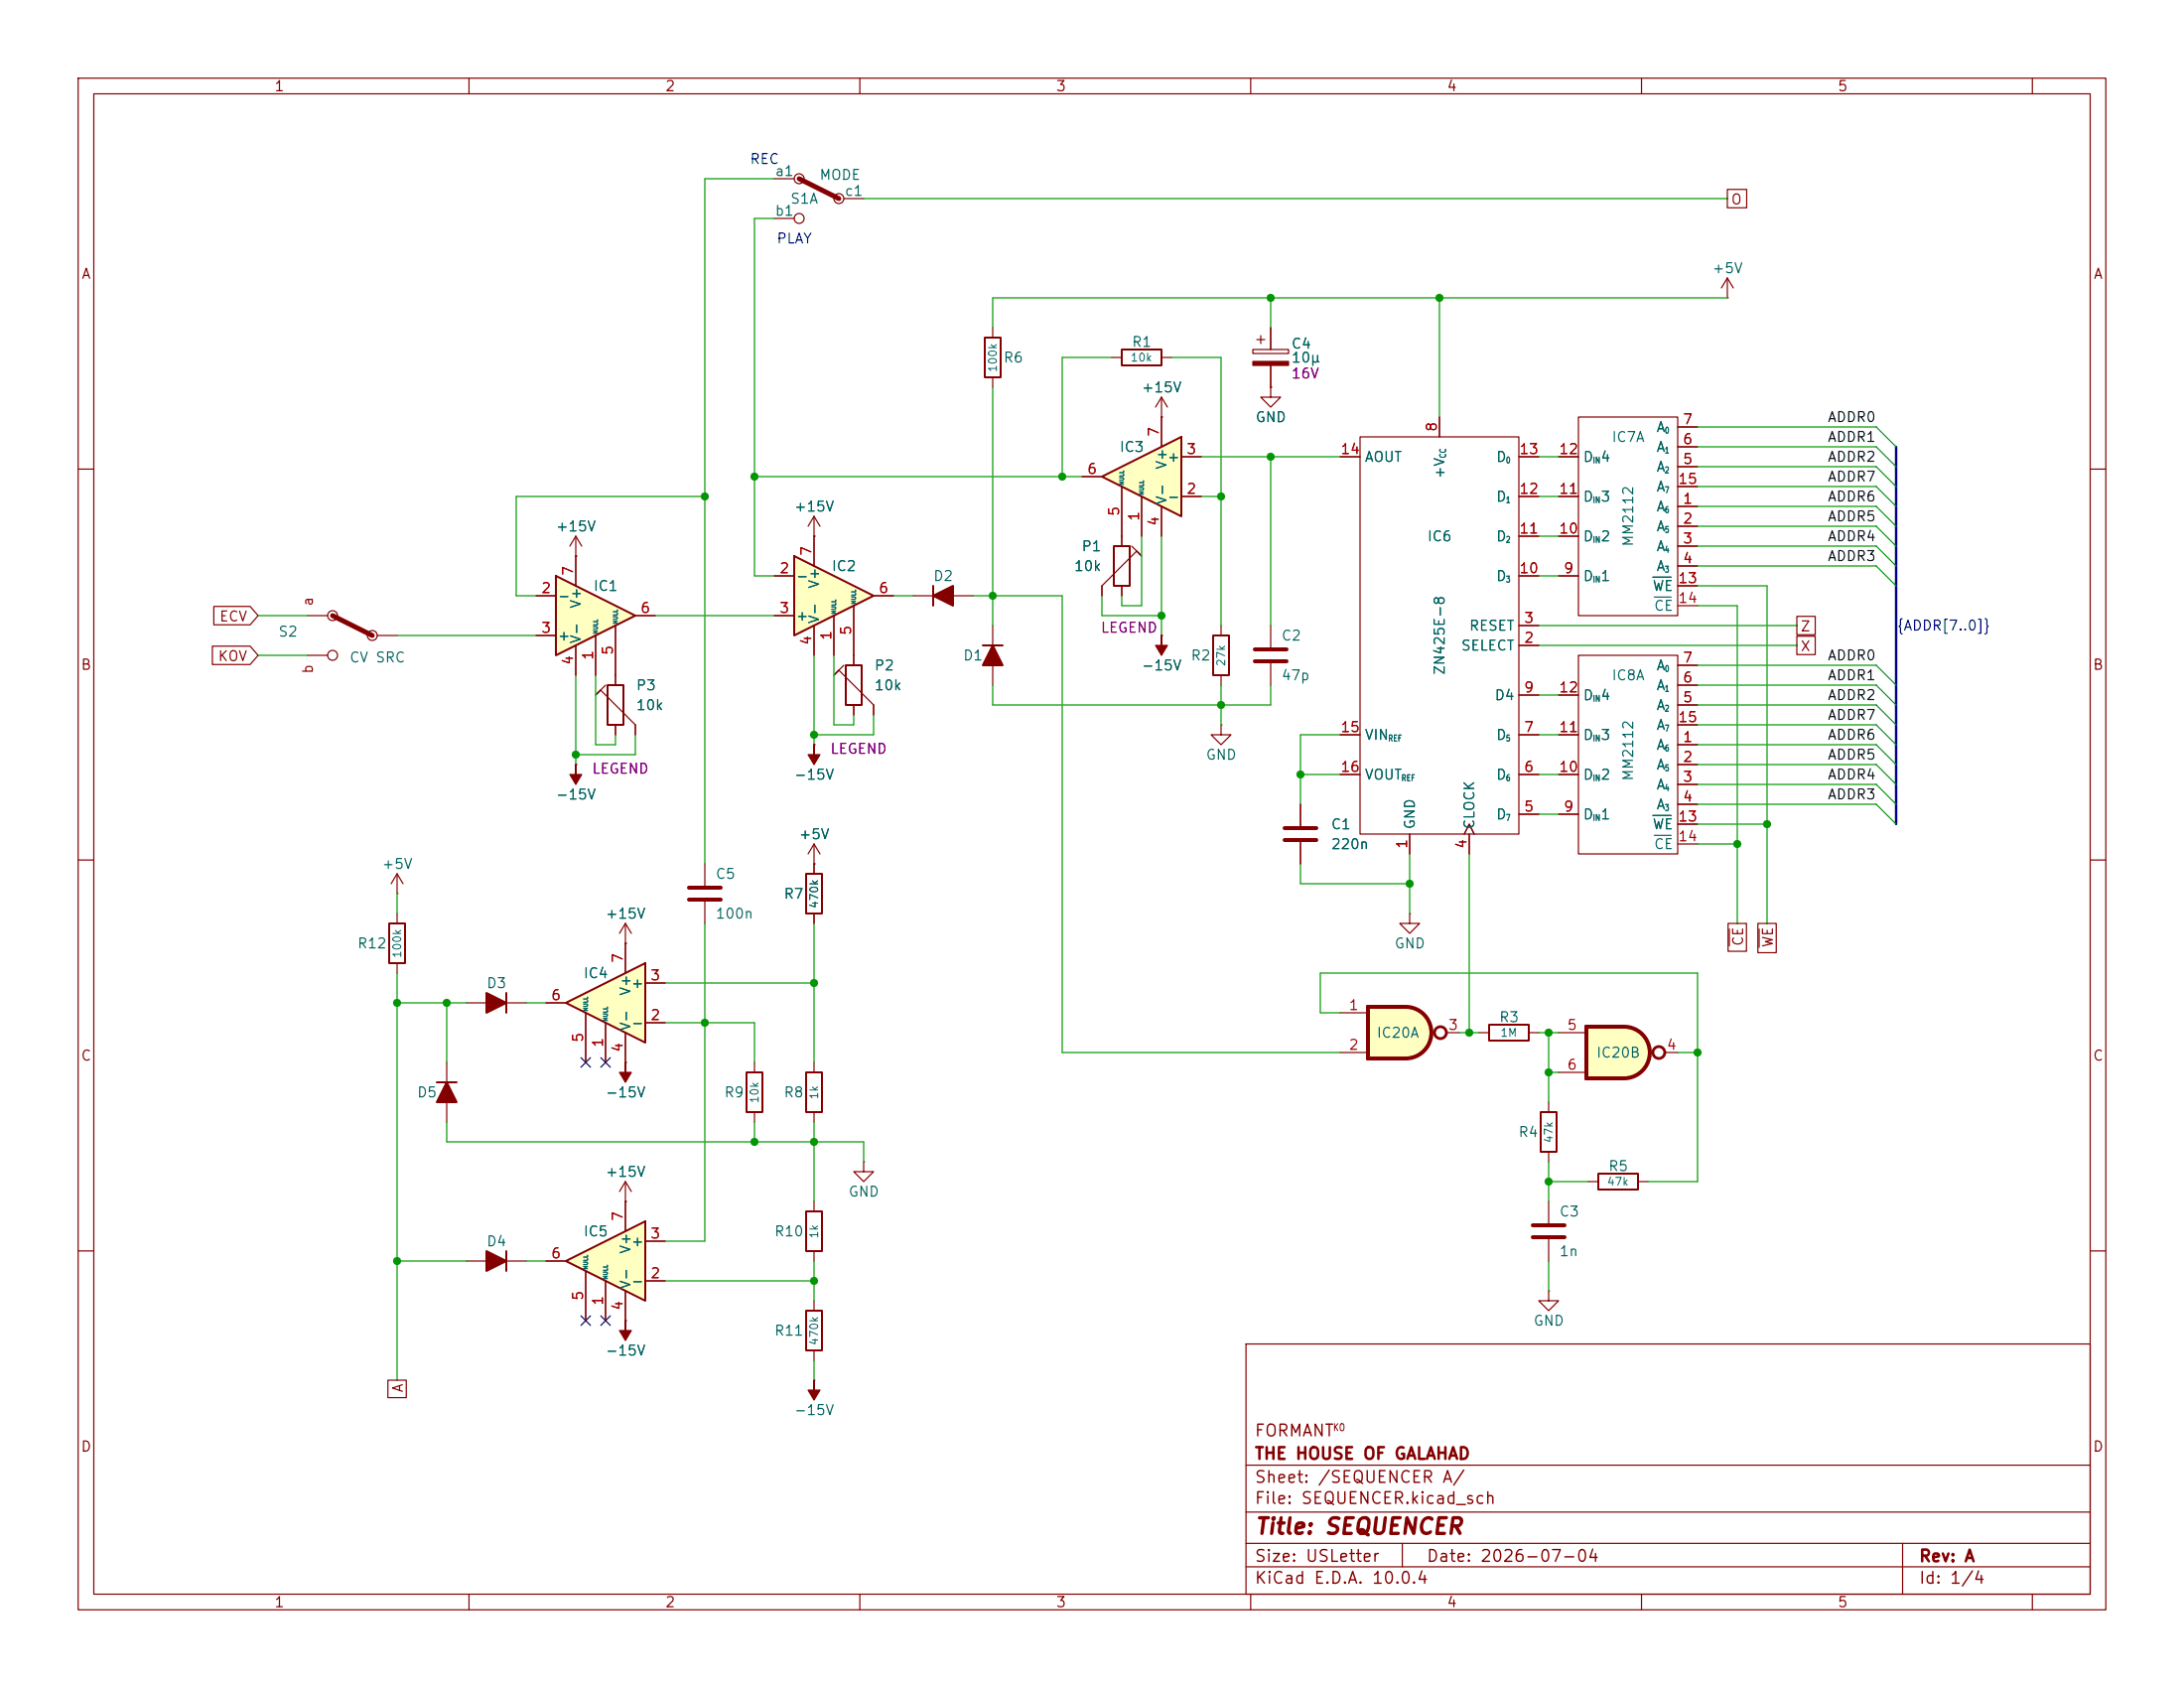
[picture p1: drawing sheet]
<svg xmlns="http://www.w3.org/2000/svg" width="279mm" height="216mm" viewBox="0 0 279 216" stroke-linecap="round" stroke-linejoin="round" font-family="sans-serif">
<g fill="none" stroke="#840000" stroke-width=".15">
<path d="M10 10h259.4v195.9h-259.4zM12 12h255.4v191.9h-255.4zM60 10v2M110 10v2M160 10v2M210 10v2M260 10v2M10 60h2M267.4 60h2M10 110h2M267.4 110h2M10 160h2"/>
<path d="M159.4 171.9h108v32h-108zM267.4 160h2M159.4 197.4h108M159.4 193.4h108M159.4 187.4h108M179.4 197.4v3M243.4 197.4v6.5M60 203.9v2M110 203.9v2M159.4 200.4h108M160 203.9v2M210 203.9v2"/>
<path d="M260 203.9v2"/>
</g>
<path d="M141 61l10.1-5.1v10.1z" fill="#ffffc2"/>
<path d="M141 61l10.1-5.1v10.1zM64.8 127v2.5" fill="none" stroke="#840000" stroke-width=".25"/>
<path d="M148.6 53.3v3.9M151.1 58.4h2.6M138.4 61h2.6M143.5 62.2v6.4M146 63.5v5.1M148.6 64.8v3.8M151.1 63.5h2.6M59.7 128.3h7.6" fill="none" stroke="#840000" stroke-width=".15"/>
<path d="M62.2 127l2.6 1.3-2.6 1.2z" fill="#840000" stroke="#840000" stroke-width=".25"/>
<path d="M72.4 128.3l10.1-5.1v10.2z" fill="#ffffc2"/>
<path d="M143.5 44.7h5.1v2h-5.1zM119.4 74.9v2.6M142.5 69.9h2v5h-2zM108.2 85.1h2v5.1h-2zM125.7 82.6h2.6M72.4 128.3l10.1-5.1v10.2z" fill="none" stroke="#840000" stroke-width=".25"/>
<g fill="none" stroke="#840000" stroke-width=".15">
<path d="M142.2 45.7h1.3M148.6 45.7h1.3M116.8 76.2h7.7M143.5 68.6v1.3M143.5 74.9v1.3M144.8 69.9l1.2 1.2-.6-.6-4.4 4.4v1.3M107.9 85.1l-1.2 1.3 .6-.7 4.5 4.5v1.2M109.2 83.8v1.3M109.2 90.2v1.2M127 80v7.6M69.8 128.3h2.6M74.9 129.5v6.4"/>
<path d="M77.5 130.8v5.1M80 120.7v3.8M80 132.1v3.8M82.5 130.8h2.6M82.5 125.7h2.6"/>
</g>
<g fill="#840000" stroke="#840000" stroke-width=".25">
<path d="M127 82.6l1.3 2.5h-2.6z"/>
<path d="M119.4 76.2l2.5-1.3v2.6z"/>
</g>
<path d="M101.6 71.1l10.2 5.1-10.2 5.1z" fill="#ffffc2"/>
<path d="M126 43.2h2v5.1h-2zM101.6 71.1l10.2 5.1-10.2 5.1zM190.5 131.1h5.1v2h-5.1z" fill="none" stroke="#840000" stroke-width=".25"/>
<g fill="none" stroke="#840000" stroke-width=".15">
<path d="M127 41.9v1.3M127 48.3v1.2M148.6 53.3h.1M148.6 50.8l-.8 1.3M148.6 50.8l.8 1.3M148.6 50.8v2.5M160.3 44.7h4.5v.5h-4.5zM160.8 43.4h1M161.3 42.9v1M162.6 49.5v1.3h1.2l-1.2 1.3-1.3-1.3h1.3M162.6 49.5h.1M162.6 41.9v2.8"/>
<path d="M162.6 46.7v2.8M99.1 73.7h2.5M99.1 78.7h2.5M104.1 68.6v3.8M106.7 78.7v5.1M109.2 77.5v6.3M111.8 76.2h2.5M104.1 80v3.8M80 118.1l-.8 1.3M80 118.1l.8 1.3M80 118.1v2.6M104.1 110.5h.1"/>
<path d="M104.1 108v2.5M104.1 108l-.7 1.2M104.1 108l.8 1.2M166.4 102.9v2.8M166.4 107.7v2.8M80 120.7h.1M189.2 132.1h1.3M195.6 132.1h1.2"/>
</g>
<path d="M160.3 46.2h4.5v.5h-4.5z" fill="#840000" stroke="#840000" stroke-width=".15"/>
<path d="M164.3 105.9h4.1M164.3 107.4h4.1" fill="none" stroke="#840000" stroke-width=".51"/>
<path d="M175 128.8h4.9v6.6h-4.9z" fill="#ffffc2"/>
<path d="M179.8 128.8a3.3 3.3 0 0 1 3.3 3.3 3.3 3.3 0 0 1-3.3 3.3z" fill="#ffffc2" stroke="#ffffc2" stroke-width=".13"/>
<path d="M88.1 113.5h4.1M88.1 115.1h4.1M179.8 128.8a3.3 3.3 0 0 1 3.3 3.3 3.3 3.3 0 0 1-3.3 3.3" fill="none" stroke="#840000" stroke-width=".51"/>
<path d="M174.9 128.7h4.9v.2h-4.7v6.4h4.7v.2h-4.9z" fill="#840000" stroke="#840000" stroke-width=".25"/>
<circle cx="184.3" cy="132.1" r=".76" fill="none" stroke="#840000" stroke-width=".36"/>
<g fill="none" stroke="#840000" stroke-width=".15">
<path d="M221 38.1h.1M221 35.6l-.8 1.2M221 35.6l.7 1.2M221 35.6v2.5M73.7 71.1h.1M73.7 68.6l-.8 1.3M73.7 68.6l.7 1.3M73.7 68.6v2.5M73.7 97.8h.1M50.8 114.3h.1M50.8 111.8l-.8 1.2M50.8 111.8l.8 1.2"/>
<path d="M50.8 111.8v2.5M50.8 116.8v1.3M90.2 110.5v2.8M90.2 115.3v2.8M104.1 110.5v1.3M104.1 116.8v1.3M50.8 123.2v1.3M96.5 135.9v1.3M104.1 135.9v1.3M171.4 129.5h3.5M171.4 134.6h3.5M185.1 132.1h1.6"/>
<path d="M96.5 142.2v1.3M104.1 142.2v1.3M104.1 153.7v1.2M104.1 160v1.3"/>
</g>
<path d="M49.8 118.1h2v5.1h-2zM103.1 111.8h2.1v5h-2.1zM95.5 137.2h2v5h-2zM103.1 137.2h2.1v5h-2.1zM103.1 154.9h2.1v5.1h-2.1z" fill="none" stroke="#840000" stroke-width=".25"/>
<path d="M73.7 97.8v1.3h.7l-.7 1.2-.8-1.2h.8z" fill="#840000" stroke="#840000" stroke-width=".15"/>
<path d="M71.1 73.7l10.2 5-10.2 5.1z" fill="#ffffc2"/>
<path d="M71.1 73.7l10.2 5-10.2 5.1zM77.7 87.6h2.1v5.1h-2.1zM55.9 138.4h2.5M64.8 160v2.6M103.1 167.6h2.1v5.1h-2.1z" fill="none" stroke="#840000" stroke-width=".25"/>
<g fill="none" stroke="#840000" stroke-width=".15">
<path d="M171.4 58.4h2.6M174 55.9h20.3v50.8h-20.3zM184.1 53.3v2.6M194.3 58.4h2.5M199.4 58.4h2.5M201.9 53.3h12.7v25.4h-12.7zM214.6 59.7h2.6M214.6 57.2h2.6M214.6 54.6h2.6M39.4 78.7h2.5M68.6 76.2h2.5M73.7 71.1v3.8"/>
<path d="M81.3 78.7h2.5M104.1 68.6h.1M104.1 66l-.7 1.3M104.1 66l.8 1.3M104.1 66v2.6M194.3 73.7h2.5M194.3 68.6h2.5M194.3 63.5h2.5M199.4 73.7h2.5M199.4 68.6h2.5M199.4 63.5h2.5M214.6 64.8h2.6"/>
<path d="M214.6 67.3h2.6M214.6 69.9h2.6M214.6 72.4h2.6M214.6 74.9h2.6M214.6 77.5h2.6M214.6 62.2h2.6M39.4 83.8h2.5M48.3 81.3h2.5M68.6 81.3h2.5M73.7 82.6v3.8M76.2 81.3v5.1M77.5 87.6l-1.3 1.3 .6-.6 4.5 4.4v1.3"/>
<path d="M78.7 80v7.6M78.7 92.7v1.3M104.1 95.3h.1M162.6 80v2.8M162.6 84.8v2.8M171.4 99.1h2.6M171.4 94h2.6M194.3 99.1h2.5M194.3 94h2.5M194.3 88.9h2.5M194.3 82.6h2.5M194.3 80h2.5"/>
<path d="M199.4 99.1h2.5M199.4 94h2.5M199.4 88.9h2.5M201.9 83.8h12.7v25.4h-12.7zM214.6 95.3h2.6M214.6 97.8h2.6M214.6 90.2h2.6M214.6 87.6h2.6M214.6 85.1h2.6M214.6 92.7h2.6M180.3 106.7v2.5M187.3 106.7l.7-1.3 .6 1.3"/>
<path d="M188 106.7v2.5M194.3 104.1h2.5M199.4 104.1h2.5M214.6 100.3h2.6M214.6 102.9h2.6M214.6 105.4h2.6M214.6 108h2.6M57.1 135.9v7.6M80 135.9h.1M80 153.7h.1M80 151.1l-.8 1.3M80 151.1l.8 1.3"/>
<path d="M80 151.1v2.6M59.7 161.3h7.6M80 168.9h.1M104.1 176.5h.1M104.1 166.4v1.2M104.1 172.7v1.3"/>
<circle cx="42.5" cy="78.7" r=".63"/>
<circle cx="42.5" cy="83.8" r=".63"/>
<circle cx="47.6" cy="81.3" r=".63"/>
</g>
<g fill="#840000" stroke="#840000" stroke-width=".25">
<path d="M57.1 138.4l1.3 2.6h-2.5z"/>
<path d="M62.2 160l2.6 1.3-2.6 1.3z"/>
</g>
<path d="M42.5 78.7l5.1 2.6" fill="none" stroke="#840000" stroke-width=".63"/>
<g fill="#840000" stroke="#840000" stroke-width=".15">
<path d="M80 135.9v1.3h.8l-.8 1.2-.8-1.2h.8z"/>
<path d="M104.1 95.3v1.2h.8l-.8 1.3-.7-1.3h.7z"/>
<path d="M104.1 176.5v1.3h.8l-.8 1.3-.7-1.3h.7z"/>
<path d="M80 168.9v1.3h.8l-.8 1.3-.8-1.3h.8z"/>
</g>
<path d="M160.5 83.1h4.1M160.5 84.6h4.1" fill="none" stroke="#840000" stroke-width=".51"/>
<path d="M211.4 73.8h2.4M211.6 76.4h2.2M211.4 104.3h2.4M211.6 106.8h2.2" fill="none" stroke="#006464" stroke-width=".15"/>
<path d="M72.4 161.3l10.1-5.1v10.2z" fill="#ffffc2"/>
<path d="M72.4 161.3l10.1-5.1v10.2z" fill="none" stroke="#840000" stroke-width=".25"/>
<path d="M80 153.7v3.8M82.5 158.8h2.6M110.5 148.6v1.3h1.3l-1.3 1.2-1.3-1.2h1.3M110.5 148.6h.1M69.8 161.3h2.6M74.9 162.6v6.3M77.5 163.8v5.1M80 165.1v3.8M82.5 163.8h2.6M198.1 165.1v1.3h1.3l-1.3 1.2-1.3-1.2h1.3M198.1 165.1h.1" fill="none" stroke="#840000" stroke-width=".15"/>
<path d="M202.9 131.3h4.9v6.6h-4.9z" fill="#ffffc2"/>
<path d="M207.8 131.3a3.3 3.3 0 0 1 3.3 3.3 3.3 3.3 0 0 1-3.3 3.3z" fill="#ffffc2" stroke="#ffffc2" stroke-width=".13"/>
<path d="M207.8 131.3a3.3 3.3 0 0 1 3.3 3.3 3.3 3.3 0 0 1-3.3 3.3M196.1 156.7h4.1M196.1 158.2h4.1" fill="none" stroke="#840000" stroke-width=".51"/>
<path d="M202.8 131.2h5v.2h-4.7v6.4h4.7v.2h-5z" fill="#840000" stroke="#840000" stroke-width=".25"/>
<circle cx="212.2" cy="134.6" r=".76" fill="none" stroke="#840000" stroke-width=".36"/>
<g fill="none" stroke="#840000" stroke-width=".15">
<path d="M99.1 22.9h2.5M99.1 27.9h2.5M107.9 25.4h2.6M221 24.2h2.5v2.4h-2.5zM148.6 53.3h.1M148.6 53.3v3.9M151.1 58.4h2.6M162.6 49.5h.1M162.6 41.9v2.8M162.6 46.7v2.8M171.4 58.4h2.6M184.1 53.3v2.6"/>
<path d="M194.3 58.4h2.5M27.4 77.6h4.6l1 1.1-1 1.2h-4.6zM68.6 76.2h2.5M73.7 71.1h.1M73.7 71.1v3.8M81.3 78.7h2.5M99.1 73.7h2.5M99.1 78.7h2.5M104.1 68.6h.1M104.1 68.6v3.8M106.7 78.7v5.1M109.2 77.5v7.6"/>
<path d="M111.8 76.2h2.5M138.4 61h2.6M141 74.9v1.3M143.5 62.2v7.7M143.5 74.9v1.3M146 63.5v5.1M148.6 64.8v3.8M151.1 63.5h2.6M194.3 73.7h2.5M194.3 63.5h2.5M194.3 68.6h2.5M229.9 78.8h2.3v2.4h-2.3z"/>
<path d="M27.2 82.6h4.8l1 1.2-1 1.2h-4.8zM68.6 81.3h2.5M73.7 97.8h.1M73.7 82.6v3.8M76.2 81.3v5.1M78.7 80v7.6M78.7 92.7v1.3M81.3 92.7v1.3M104.1 95.3h.1M104.1 80v3.8M109.2 90.2v1.2M111.8 90.2v1.2"/>
<path d="M148.6 81.3h.1M156.2 92.7v1.3h1.3l-1.3 1.3-1.3-1.3h1.3M156.2 92.7h.1M156.2 80v1.3M156.2 86.4v1.2M171.4 99.1h2.6M171.4 94h2.6M194.3 82.6h2.5M194.3 80h2.5M194.3 99.1h2.5M194.3 94h2.5M194.3 88.9h2.5"/>
<path d="M229.9 81.4h2.3v2.3h-2.3zM104.1 110.5h.1M104.1 110.5v1.3M104.1 116.8v1.3M166.4 102.9v2.8M166.4 107.7v2.8M180.3 116.8v1.3h1.3l-1.3 1.3-1.2-1.3h1.2M180.3 116.8h.1M180.3 106.7v2.5M187.3 106.7l.7-1.3 .6 1.3M188 106.7v2.5M194.3 104.1h2.5"/>
<path d="M221.1 118.1h2.3v3.6h-2.3zM221.2 118.8v2.2M224.9 118.1h2.3v3.8h-2.3zM225 118.8v2.4M69.8 128.3h2.6M74.9 129.5v6.4M77.5 130.8v5.1M80 120.7h.1M80 135.9h.1M80 120.7v3.8M80 132.1v3.8M82.5 130.8h2.6"/>
<path d="M82.5 125.7h2.6M199.4 132.1h3.4M199.4 137.2h3.4M213 134.6h1.6M80 153.7h.1M80 153.7v3.8M82.5 158.8h2.6M198.1 141v1.2M198.1 147.3v1.3M198.1 153.7v2.8M198.1 158.5v2.8M203.2 151.1h1.3"/>
<path d="M209.5 151.1h1.3M49.6 176.5h2.4v2.3h-2.4zM69.8 161.3h2.6M74.9 162.6v6.3M77.5 163.8v5.1M80 168.9h.1M80 165.1v3.8M82.5 163.8h2.6"/>
<circle cx="102.2" cy="27.9" r=".63"/>
<circle cx="102.2" cy="22.9" r=".63"/>
<circle cx="107.3" cy="25.4" r=".63"/>
</g>
<path d="M148.6 81.3v1.3h.8l-.8 1.2-.8-1.2h.8z" fill="#840000" stroke="#840000" stroke-width=".15"/>
<path d="M102.2 22.9l5.1 2.5" fill="none" stroke="#840000" stroke-width=".63"/>
<path d="M155.2 81.3h2v5.1h-2zM197.1 142.2h2v5.1h-2zM204.5 150.1h5v2h-5z" fill="none" stroke="#840000" stroke-width=".25"/>
<path d="M242.6 57.2v48.2" fill="none" stroke="#000084" stroke-width=".3"/>
<g fill="none" stroke="#009600" stroke-width=".15">
<path d="M99.1 22.9h-8.9v87.6M99.1 27.9h-2.6v45.8h2.6M110.5 25.4h110.5M162.6 38.1v3.8M184.1 38.1v15.2M221 38.1h-94v3.8M127 49.5v30.5M142.2 45.7h-6.3v15.3M149.9 45.7h6.3v34.3M153.7 58.4h17.7M162.6 58.4v21.6M196.8 58.4h2.6"/>
<path d="M217.2 59.7h22.8l2.6 2.5M217.2 54.6h22.8l2.6 2.6M217.2 57.2h22.8l2.6 2.5M33 78.7h6.4M83.8 78.7h15.3M90.2 63.5h-24.2v12.7h2.6M96.5 61h41.9M114.3 76.2h2.5M124.5 76.2h11.4v58.4h35.5M141 76.2v2.5h7.6M146 68.6v8.9h-2.5v-1.3M148.6 68.6v12.7"/>
<path d="M153.7 63.5h2.5M196.8 73.7h2.6M196.8 63.5h2.6M196.8 68.6h2.6M217.2 77.5h5v40.6M217.2 74.9h8.9v43.2M217.2 62.2h22.8l2.6 2.6M217.2 64.8h22.8l2.6 2.5M217.2 69.9h22.8l2.6 2.5M217.2 67.3h22.8l2.6 2.6M217.2 72.4h22.8l2.6 2.5M33 83.8h6.4"/>
<path d="M50.8 81.3h17.8M73.7 86.4v11.4M76.2 86.4v8.9h2.5v-1.3M81.3 94v2.5h-7.6M104.1 83.8v11.5M106.7 83.8v8.9h2.5v-1.3M111.8 91.4v2.6h-7.7M127 87.6v2.6h35.6v-2.6M156.2 87.6v5.1M166.4 99.1h5M171.4 94h-5v8.9M196.8 94h2.6"/>
<path d="M196.8 99.1h2.6M196.8 88.9h2.6M196.8 82.6h33.1M196.8 80h33.1M217.2 90.2h22.8l2.6 2.5M217.2 97.8h22.8l2.6 2.5M217.2 95.3h22.8l2.6 2.5M217.2 92.7h22.8l2.6 2.6M217.2 87.6h22.8l2.6 2.6M217.2 85.1h22.8l2.6 2.5M50.8 114.3v2.5M90.2 118.1v40.7h-5.1"/>
<path d="M104.1 118.1v17.8M166.4 110.5v2.5h13.9M180.3 109.2v7.6M188 109.2v22.9M196.8 104.1h2.6M217.2 102.9h22.8l2.6 2.5M217.2 100.3h22.8l2.6 2.6M217.2 108h5M217.2 105.4h8.9M50.8 124.5v52M50.8 128.3h8.9M57.1 128.3v7.6"/>
<path d="M67.3 128.3h2.5M85.1 130.8h11.4v5.1M85.1 125.7h19M171.4 129.5h-2.5v-5h48.3v26.6h-6.4M186.7 132.1h2.5M196.8 132.1h2.6M198.1 137.2h1.3M198.1 132.1v8.9M214.6 134.6h2.6M57.1 143.5v2.6h53.4v2.5M96.5 143.5v2.6M104.1 143.5v10.2"/>
<path d="M198.1 151.1h5.1M198.1 148.6v5.1M50.8 161.3h8.9M67.3 161.3h2.5M85.1 163.8h19M104.1 161.3v5.1M104.1 174v2.5M198.1 161.3v3.8"/>
</g>
<path d="M74.3 135.3l1.2 1.2M75.5 135.3l-1.2 1.2M76.9 135.3l1.2 1.2M78.1 135.3l-1.2 1.2M74.3 168.3l1.2 1.2M75.5 168.3l-1.2 1.2M76.9 168.3l1.2 1.2M78.1 168.3l-1.2 1.2" fill="none" stroke="#000084" stroke-width=".15"/>
<g fill="#009600" stroke="#009600" stroke-width=".13">
<circle cx="104.1" cy="163.8" r=".46"/>
<circle cx="90.2" cy="130.8" r=".46"/>
<circle cx="104.1" cy="146.1" r=".46"/>
<circle cx="90.2" cy="63.5" r=".46"/>
<circle cx="96.5" cy="61" r=".46"/>
<circle cx="127" cy="76.2" r=".46"/>
<circle cx="135.9" cy="61" r=".46"/>
<circle cx="50.8" cy="161.3" r=".46"/>
<circle cx="50.8" cy="128.3" r=".46"/>
<circle cx="57.1" cy="128.3" r=".46"/>
<circle cx="104.1" cy="125.7" r=".46"/>
<circle cx="96.5" cy="146.1" r=".46"/>
<circle cx="73.7" cy="96.5" r=".46"/>
<circle cx="104.1" cy="94" r=".46"/>
<circle cx="162.6" cy="38.1" r=".46"/>
<circle cx="148.6" cy="78.7" r=".46"/>
<circle cx="156.2" cy="63.5" r=".46"/>
<circle cx="156.2" cy="90.2" r=".46"/>
<circle cx="162.6" cy="58.4" r=".46"/>
<circle cx="184.1" cy="38.1" r=".46"/>
<circle cx="166.4" cy="99.1" r=".46"/>
<circle cx="198.1" cy="132.1" r=".46"/>
<circle cx="180.3" cy="113" r=".46"/>
<circle cx="188" cy="132.1" r=".46"/>
<circle cx="217.2" cy="134.6" r=".46"/>
<circle cx="198.1" cy="137.2" r=".46"/>
<circle cx="198.1" cy="151.1" r=".46"/>
<circle cx="222.2" cy="108" r=".46"/>
<circle cx="226.1" cy="105.4" r=".46"/>
</g>
<text font-size="2" fill="#840000" x="160.4" y="196.7">Title: SEQUENCER</text>
<g font-size="1.5" fill="#840000">
<text x="160.4" y="184.1">FORMANT</text>
<text x="160.4" y="190">Sheet: /SEQUENCER A/</text>
<text x="160.4" y="187">THE HOUSE OF GALAHAD</text>
<text x="160.4" y="192.7">File: SEQUENCER.kicad_sch</text>
<text x="160.4" y="202.9">KiCad E.D.A. 10.0.4</text>
<text x="160.4" y="200.1">Size: USLetter</text>
<text x="182.4" y="200.1">Date: 2026-07-04</text>
<text x="245.4" y="200.1">Rev: A</text>
<text x="245.4" y="202.9">Id: 1/4</text>
</g>
<g font-size="1.3" fill="#840000">
<text x="35" y="12">1</text>
<text x="85" y="12">2</text>
<text x="135" y="12">3</text>
<text x="185" y="12">4</text>
<text x="235" y="12">5</text>
<text x="221.4" y="26.5">O</text>
<text x="10.3" y="36">A</text>
<text x="267.7" y="36">A</text>
<text x="40.3" y="77.6" transform="rotate(-90 40.3 77.6)">a</text>
<text x="28" y="79.8">ECV</text>
<text x="230.3" y="81.1">Z</text>
<text x="230.3" y="83.6">X</text>
<text x="10.3" y="86">B</text>
<text x="27.8" y="84.9">KOV</text>
<text x="40.3" y="86.3" transform="rotate(-90 40.3 86.3)">b</text>
<text x="267.7" y="86">B</text>
<text x="223.3" y="121.1" transform="rotate(-90 223.3 121.1)">CE</text>
<text x="227.1" y="121.3" transform="rotate(-90 227.1 121.3)">WE</text>
<text x="10.3" y="136">C</text>
<text x="267.7" y="136">C</text>
<text x="51.9" y="178.2" transform="rotate(-90 51.9 178.2)">A</text>
<text x="10.3" y="186">D</text>
<text x="267.7" y="186">D</text>
<text x="35" y="205.9">1</text>
<text x="85" y="205.9">2</text>
<text x="135" y="205.9">3</text>
<text x="185" y="205.9">4</text>
<text x="235" y="205.9">5</text>
</g>
<g font-size="1.3" fill="#0000c2">
<text x="95.8" y="21.3">REC</text>
<text x="99.3" y="31.5">PLAY</text>
</g>
<g font-size="1.3" fill="#006464">
<text x="99" y="22.8">a1</text>
<text x="104.7" y="23.3">MODE</text>
<text x="99" y="27.9">b1</text>
<text x="101" y="26.4">S1A</text>
<text x="108" y="25.4">c1</text>
<text x="218.9" y="35.3">+5V</text>
<text x="128.3" y="46.7">R6</text>
<text x="144.7" y="44.7">R1</text>
<text x="165.1" y="44.9">C4</text>
<text x="165.1" y="46.7">10µ</text>
<text x="145.9" y="50.5">+15V</text>
<text x="143.1" y="58.1">IC3</text>
<text x="149.2" y="59.4">+</text>
<text x="160.5" y="54.3">GND</text>
<text x="174.5" y="59.4">AOUT</text>
<text x="191.3" y="59.4">D</text>
<text x="202.4" y="59.4">D 4</text>
<text x="206.1" y="56.9">IC7A</text>
<text x="211.8" y="58.1">A</text>
<text x="211.8" y="55.6">A</text>
<text x="101.5" y="65.7">+15V</text>
<text x="149.2" y="64.5">-</text>
<text x="149.6" y="64.6" transform="rotate(-90 149.6 64.6)">V-</text>
<text x="149.6" y="60.1" transform="rotate(-90 149.6 60.1)">V+</text>
<text x="185.1" y="61.3" transform="rotate(-90 185.1 61.3)">+V</text>
<text x="191.3" y="64.5">D</text>
<text x="202.4" y="64.5">D 3</text>
<text x="211.8" y="65.7">A</text>
<text x="211.8" y="60.7">A</text>
<text x="211.8" y="63.2">A</text>
<text x="71" y="68.3">+15V</text>
<text x="138.3" y="70.8">P1</text>
<text x="182.5" y="69.6">IC6</text>
<text x="191.3" y="69.6">D</text>
<text x="202.4" y="69.6">D 2</text>
<text x="209.3" y="70" transform="rotate(-90 209.3 70)">MM2112</text>
<text x="211.8" y="68.3">A</text>
<text x="211.8" y="70.8">A</text>
<text x="71.2" y="77.2">-</text>
<text x="74.6" y="77.9" transform="rotate(-90 74.6 77.9)">V+</text>
<text x="75.8" y="75.9">IC1</text>
<text x="101.7" y="74.6">-</text>
<text x="105.1" y="75.4" transform="rotate(-90 105.1 75.4)">V+</text>
<text x="106.3" y="73.4">IC2</text>
<text x="119.3" y="74.6">D2</text>
<text x="137.3" y="73.4">10k</text>
<text x="191.3" y="74.6">D</text>
<text x="202.4" y="74.6">D 1</text>
<text x="211.3" y="75.9">WE</text>
<text x="211.8" y="73.4">A</text>
<text x="35.5" y="81.7">S2</text>
<text x="71.2" y="82.3">+</text>
<text x="74.6" y="82.4" transform="rotate(-90 74.6 82.4)">V-</text>
<text x="101.7" y="79.7">+</text>
<text x="105.1" y="79.9" transform="rotate(-90 105.1 79.9)">V-</text>
<text x="163.8" y="82.3">C2</text>
<text x="186.8" y="83.5">SELECT</text>
<text x="187.9" y="81">RESET</text>
<text x="211.5" y="78.4">CE</text>
<text x="44.6" y="85">CV SRC</text>
<text x="81.3" y="88.6">P3</text>
<text x="111.8" y="86.1">P2</text>
<text x="111.8" y="88.6">10k</text>
<text x="123.1" y="84.8">D1</text>
<text x="145.9" y="86.1">-15V</text>
<text x="152.2" y="84.8">R2</text>
<text x="163.8" y="87.3">47p</text>
<text x="185.1" y="86.4" transform="rotate(-90 185.1 86.4)">ZN425E-8</text>
<text x="191.1" y="89.9">D4</text>
<text x="202.4" y="89.9">D 4</text>
<text x="206.1" y="87.3">IC8A</text>
<text x="211.8" y="88.6">A</text>
<text x="211.8" y="86.1">A</text>
<text x="81.3" y="91.1">10k</text>
<text x="174.5" y="95">VIN</text>
<text x="191.3" y="95">D</text>
<text x="202.4" y="95">D 3</text>
<text x="211.8" y="91.1">A</text>
<text x="211.8" y="93.7">A</text>
<text x="101.5" y="100">-15V</text>
<text x="154.2" y="97.5">GND</text>
<text x="174.5" y="100">VOUT</text>
<text x="191.3" y="100">D</text>
<text x="202.4" y="100">D 2</text>
<text x="209.3" y="100" transform="rotate(-90 209.3 100)">MM2112</text>
<text x="211.8" y="96.2">A</text>
<text x="211.8" y="98.8">A</text>
<text x="211.8" y="101.3">A</text>
<text x="71" y="102.6">-15V</text>
<text x="102.1" y="107.7">+5V</text>
<text x="170.2" y="106.4">C1</text>
<text x="181.3" y="106.2" transform="rotate(-90 181.3 106.2)">GND</text>
<text x="188.9" y="106.2" transform="rotate(-90 188.9 106.2)">CLOCK</text>
<text x="191.3" y="105.1">D</text>
<text x="202.4" y="105.1">D 1</text>
<text x="211.3" y="106.4">WE</text>
<text x="211.8" y="103.8">A</text>
<text x="48.8" y="111.5">+5V</text>
<text x="91.4" y="112.7">C5</text>
<text x="170.2" y="108.9">220n</text>
<text x="211.5" y="108.9">CE</text>
<text x="77.4" y="117.8">+15V</text>
<text x="91.4" y="117.8">100n</text>
<text x="100.2" y="115.3">R7</text>
<text x="45.6" y="121.6">R12</text>
<text x="74.6" y="125.4">IC4</text>
<text x="178.3" y="121.6">GND</text>
<text x="62.2" y="126.7">D3</text>
<text x="80.6" y="131.8">-</text>
<text x="80.6" y="126.7">+</text>
<text x="81" y="132" transform="rotate(-90 81 132)">V-</text>
<text x="81" y="127.5" transform="rotate(-90 81 127.5)">V+</text>
<text x="191.7" y="131.1">R3</text>
<text x="176" y="133.1">IC20A</text>
<text x="204.1" y="135.6">IC20B</text>
<text x="53.3" y="140.7">D5</text>
<text x="77.4" y="140.7">-15V</text>
<text x="92.6" y="140.7">R9</text>
<text x="100.2" y="140.7">R8</text>
<text x="194.2" y="145.8">R4</text>
<text x="77.4" y="150.8">+15V</text>
<text x="108.5" y="153.4">GND</text>
<text x="199.4" y="155.9">C3</text>
<text x="205.7" y="150.1">R5</text>
<text x="62.2" y="159.7">D4</text>
<text x="74.6" y="158.5">IC5</text>
<text x="80.6" y="159.7">+</text>
<text x="81" y="160.5" transform="rotate(-90 81 160.5)">V+</text>
<text x="99" y="158.5">R10</text>
<text x="199.4" y="161">1n</text>
<text x="80.6" y="164.8">-</text>
<text x="81" y="165" transform="rotate(-90 81 165)">V-</text>
<text x="77.4" y="173.7">-15V</text>
<text x="99" y="171.2">R11</text>
<text x="196.1" y="169.9">GND</text>
<text x="101.5" y="181.3">-15V</text>
</g>
<g font-size="1.3" fill="#840084">
<text x="165.1" y="48.7">16V</text>
<text x="140.7" y="81.2">LEGEND</text>
<text x="75.6" y="99.3">LEGEND</text>
<text x="106.1" y="96.7">LEGEND</text>
</g>
<g font-size="1.3" fill="#a90000">
<text x="148.6" y="56" transform="rotate(-90 148.6 56)">7</text>
<text x="151.7" y="58.4">3</text>
<text x="171.4" y="58.4">14</text>
<text x="184.1" y="55.3" transform="rotate(-90 184.1 55.3)">8</text>
<text x="194.3" y="58.4">13</text>
<text x="199.3" y="58.4">12</text>
<text x="215.2" y="59.7">5</text>
<text x="215.2" y="57.1">6</text>
<text x="215.2" y="54.6">7</text>
<text x="139" y="60.9">6</text>
<text x="151.7" y="63.5">2</text>
<text x="194.3" y="63.5">12</text>
<text x="199.3" y="63.5">11</text>
<text x="214.6" y="62.2">15</text>
<text x="215.2" y="64.7">1</text>
<text x="104.1" y="71.2" transform="rotate(-90 104.1 71.2)">7</text>
<text x="143.5" y="66.1" transform="rotate(-90 143.5 66.1)">5</text>
<text x="146" y="66.7" transform="rotate(-90 146 66.7)">1</text>
<text x="148.6" y="67.4" transform="rotate(-90 148.6 67.4)">4</text>
<text x="194.3" y="68.6">11</text>
<text x="199.3" y="68.6">10</text>
<text x="215.2" y="67.3">2</text>
<text x="215.2" y="69.8">3</text>
<text x="69.1" y="76.2">2</text>
<text x="73.6" y="73.7" transform="rotate(-90 73.6 73.7)">7</text>
<text x="99.6" y="73.6">2</text>
<text x="112.3" y="76.2">6</text>
<text x="194.3" y="73.6">10</text>
<text x="200" y="73.6">9</text>
<text x="214.6" y="74.9">13</text>
<text x="214.6" y="77.4">14</text>
<text x="215.2" y="72.4">4</text>
<text x="69.1" y="81.3">3</text>
<text x="78.7" y="83.9" transform="rotate(-90 78.7 83.9)">5</text>
<text x="81.8" y="78.7">6</text>
<text x="99.6" y="78.7">3</text>
<text x="104.1" y="82.6" transform="rotate(-90 104.1 82.6)">4</text>
<text x="106.7" y="82" transform="rotate(-90 106.7 82)">1</text>
<text x="109.2" y="81.4" transform="rotate(-90 109.2 81.4)">5</text>
<text x="194.9" y="82.5">2</text>
<text x="194.9" y="80">3</text>
<text x="73.6" y="85.2" transform="rotate(-90 73.6 85.2)">4</text>
<text x="76.2" y="84.5" transform="rotate(-90 76.2 84.5)">1</text>
<text x="194.9" y="88.9">9</text>
<text x="199.3" y="88.9">12</text>
<text x="215.2" y="87.6">6</text>
<text x="215.2" y="85.1">7</text>
<text x="171.4" y="94">15</text>
<text x="194.9" y="94">7</text>
<text x="199.3" y="94">11</text>
<text x="214.6" y="92.7">15</text>
<text x="215.2" y="95.2">1</text>
<text x="215.2" y="90.1">5</text>
<text x="171.4" y="99">16</text>
<text x="194.9" y="99">6</text>
<text x="199.3" y="99">10</text>
<text x="215.2" y="97.8">2</text>
<text x="215.2" y="100.3">3</text>
<text x="194.9" y="104.1">5</text>
<text x="200" y="104.1">9</text>
<text x="214.6" y="105.4">13</text>
<text x="214.6" y="107.9">14</text>
<text x="215.2" y="102.8">4</text>
<text x="180.3" y="108.7" transform="rotate(-90 180.3 108.7)">1</text>
<text x="187.9" y="108.7" transform="rotate(-90 187.9 108.7)">4</text>
<text x="80" y="123.3" transform="rotate(-90 80 123.3)">7</text>
<text x="83.1" y="125.7">3</text>
<text x="70.4" y="128.2">6</text>
<text x="83.1" y="130.8">2</text>
<text x="172.5" y="129.5">1</text>
<text x="74.9" y="133.4" transform="rotate(-90 74.9 133.4)">5</text>
<text x="77.4" y="134.1" transform="rotate(-90 77.4 134.1)">1</text>
<text x="80" y="134.7" transform="rotate(-90 80 134.7)">4</text>
<text x="172.5" y="134.6">2</text>
<text x="185.2" y="132.1">3</text>
<text x="200.4" y="132.1">5</text>
<text x="200.4" y="137.1">6</text>
<text x="213.1" y="134.6">4</text>
<text x="70.4" y="161.3">6</text>
<text x="80" y="156.3" transform="rotate(-90 80 156.3)">7</text>
<text x="83.1" y="158.7">3</text>
<text x="74.9" y="166.4" transform="rotate(-90 74.9 166.4)">5</text>
<text x="77.4" y="167.1" transform="rotate(-90 77.4 167.1)">1</text>
<text x="80" y="167.7" transform="rotate(-90 80 167.7)">4</text>
<text x="83.1" y="163.8">2</text>
</g>
<g font-size="1.3" fill="#0f0f0f">
<text x="233.7" y="56.8">ADDR1</text>
<text x="233.7" y="54.3">ADDR0</text>
<text x="233.7" y="59.4">ADDR2</text>
<text x="233.7" y="64.5">ADDR6</text>
<text x="233.7" y="61.9">ADDR7</text>
<text x="233.7" y="69.5">ADDR4</text>
<text x="233.7" y="67">ADDR5</text>
<text x="233.7" y="72.1">ADDR3</text>
<text x="233.7" y="84.8">ADDR0</text>
<text x="233.7" y="89.9">ADDR2</text>
<text x="233.7" y="87.3">ADDR1</text>
<text x="233.7" y="92.4">ADDR7</text>
<text x="233.7" y="94.9">ADDR6</text>
<text x="233.7" y="100">ADDR4</text>
<text x="233.7" y="97.5">ADDR5</text>
<text x="233.7" y="102.6">ADDR3</text>
</g>
<text font-size="1.3" fill="#000084" x="242.6" y="81">{ADDR[7..0]}</text>
<g font-size="1" fill="#006464">
<text x="127.8" y="47.7" transform="rotate(-90 127.8 47.7)">100k</text>
<text x="144.5" y="46.5">10k</text>
<text x="157" y="85.3" transform="rotate(-90 157 85.3)">27k</text>
<text x="104.9" y="116.3" transform="rotate(-90 104.9 116.3)">470k</text>
<text x="51.6" y="122.6" transform="rotate(-90 51.6 122.6)">100k</text>
<text x="191.8" y="132.9">1M</text>
<text x="97.3" y="141.2" transform="rotate(-90 97.3 141.2)">10k</text>
<text x="104.9" y="140.7" transform="rotate(-90 104.9 140.7)">1k</text>
<text x="198.9" y="146.3" transform="rotate(-90 198.9 146.3)">47k</text>
<text x="205.5" y="151.9">47k</text>
<text x="104.9" y="158.5" transform="rotate(-90 104.9 158.5)">1k</text>
<text x="104.9" y="172.2" transform="rotate(-90 104.9 172.2)">470k</text>
</g>
<text font-size=".9" fill="#840000" x="170.5" y="183.3">KO</text>
<g font-size=".8" fill="#006464">
<text x="185.2" y="58.7" transform="rotate(-90 185.2 58.7)">CC</text>
<text x="192.6" y="59.4">0</text>
<text x="203.7" y="59.4">IN</text>
<text x="212.9" y="58.2">1</text>
<text x="212.9" y="55.6">0</text>
<text x="192.6" y="64.5">1</text>
<text x="203.7" y="64.5">IN</text>
<text x="212.9" y="65.8">6</text>
<text x="212.9" y="60.7">2</text>
<text x="212.9" y="63.3">7</text>
<text x="192.6" y="69.6">2</text>
<text x="203.7" y="69.6">IN</text>
<text x="212.9" y="68.3">5</text>
<text x="212.9" y="70.9">4</text>
<text x="192.6" y="74.7">3</text>
<text x="203.7" y="74.7">IN</text>
<text x="212.9" y="73.4">3</text>
<text x="203.7" y="89.9">IN</text>
<text x="212.9" y="88.7">1</text>
<text x="212.9" y="86.1">0</text>
<text x="177.5" y="95">REF</text>
<text x="192.6" y="95">5</text>
<text x="203.7" y="95">IN</text>
<text x="212.9" y="91.2">2</text>
<text x="212.9" y="93.7">7</text>
<text x="179.2" y="100.1">REF</text>
<text x="192.6" y="100.1">6</text>
<text x="203.7" y="100.1">IN</text>
<text x="212.9" y="96.3">6</text>
<text x="212.9" y="98.8">5</text>
<text x="212.9" y="101.4">4</text>
<text x="192.6" y="105.2">7</text>
<text x="203.7" y="105.2">IN</text>
<text x="212.9" y="103.9">3</text>
</g>
<g font-size=".5" fill="#006464">
<text x="143.9" y="62.1" transform="rotate(-90 143.9 62.1)">NULL</text>
<text x="146.4" y="63.4" transform="rotate(-90 146.4 63.4)">NULL</text>
<text x="109.6" y="77.3" transform="rotate(-90 109.6 77.3)">NULL</text>
<text x="76.6" y="81.2" transform="rotate(-90 76.6 81.2)">NULL</text>
<text x="79.1" y="79.9" transform="rotate(-90 79.1 79.9)">NULL</text>
<text x="107.1" y="78.6" transform="rotate(-90 107.1 78.6)">NULL</text>
<text x="75.3" y="129.4" transform="rotate(-90 75.3 129.4)">NULL</text>
<text x="77.9" y="130.7" transform="rotate(-90 77.9 130.7)">NULL</text>
<text x="75.3" y="162.4" transform="rotate(-90 75.3 162.4)">NULL</text>
<text x="77.9" y="163.7" transform="rotate(-90 77.9 163.7)">NULL</text>
</g>
</svg>
